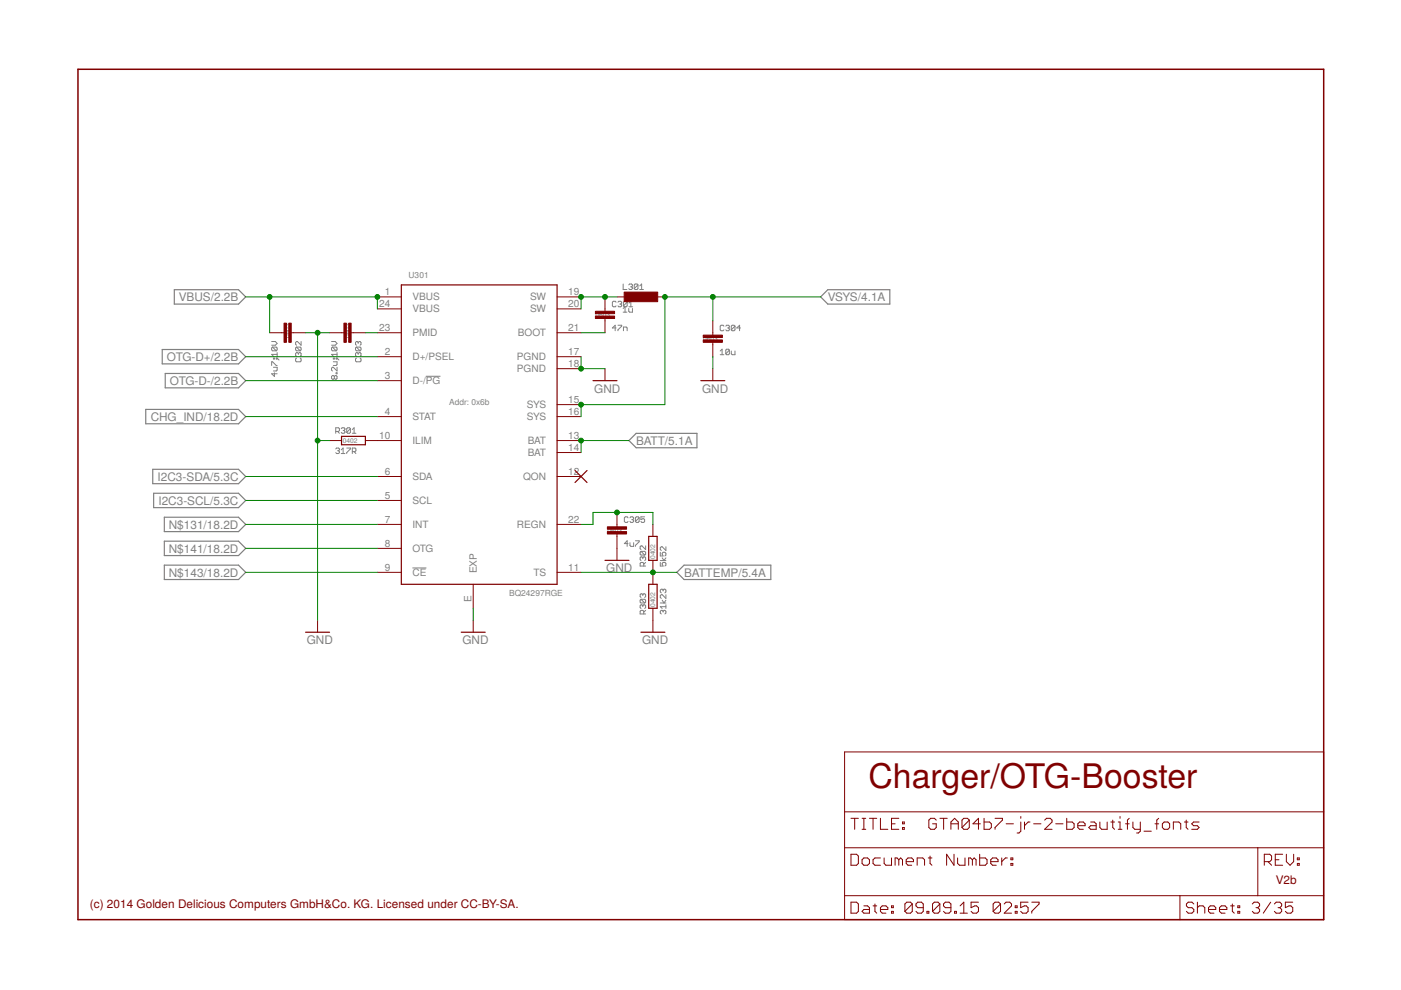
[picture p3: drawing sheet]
<svg xmlns="http://www.w3.org/2000/svg" width="297mm" height="210mm" viewBox="0 0 297 210" stroke-linecap="round" stroke-linejoin="round" font-family="sans-serif">
<g fill="none" stroke="#808080" stroke-width=".21">
<path d="M57.6 77.5v-.8h.2l.8 .8h.2M57.6 72.4h.8l.4 .4-.4 .4h-.8M57.8 73.6l-.2 .2v.4l.2 .2h.8M57.8 73.6h.8l.2 .2v.4l-.2 .2M57.8 73.6l.8 .8M58 77.9h.8v.6l-.2 .2h-.6M58 75.9h.2v.2h-.2zM58.2 79v.8l-.6-.6h1.2M58.6 75.9h.2v.2h-.2zM58.8 75.1h-1.2l.4 .4M58.8 74.8v.7M58.8 75.9l.4 .4"/>
<path d="M62.9 73.6h.7l.2 .2v.4l-.2 .2M62.9 75.9l-.2 .2v.4l.2 .2h.7l.2-.2v-.4l-.2-.2M62.9 73.6l-.2 .2v.4l.2 .2h.7M62.9 73.6l.7 .8M63.3 75l-.2-.2-.4 .2v.4l.2 .1M63.3 75l.2-.2 .3 .2v.4l-.2 .1M63.3 75v.1M63.8 72.4v.8l-.7-.8-.4 .2v.4l.2 .2M70.3 72.4h.8l.4 .4-.4 .4h-.8M70.5 73.6l-.2 .2v.4l.2 .2h.8M70.5 73.6h.8l.2 .2v.4l-.2 .2M70.5 73.6l.8 .8"/>
<path d="M70.7 76.7h.8v.6l-.2 .2h-.6M70.7 75.9h.2v.2h-.2zM70.9 79.8l-.2-.2-.4 .2v.4l.2 .2 .4-.2M70.9 79.8l.2-.2 .4 .2v.4l-.2 .2-.4-.2M70.9 79.8v.4M71.3 75.9h.2v.2h-.2zM71.3 79h.2v.2h-.2zM71.5 77.9v.8l-.8-.8-.4 .2v.4l.2 .2M71.5 74.8v.7M71.5 75.9l.4 .4M71.5 75.1h-1.2l.4 .4M75.6 75.9l-.2 .2v.4l.2 .2h.7l.2-.2v-.4l-.2-.2"/>
<path d="M75.6 73.6l-.2 .2v.4l.2 .2h.7M75.6 73.6h.7l.2 .2v.4l-.2 .2M75.6 73.6l.7 .8M75.9 72.6l-.1-.2-.4 .2v.4l.2 .2M75.9 72.6l.3-.2 .3 .2v.4l-.2 .2M75.9 75l-.1-.2-.4 .2v.4l.2 .1M75.9 75l.3-.2 .3 .2v.4l-.2 .1M75.9 72.6v.2M75.9 75v.1M90.3 79.8h3.1M130.6 69.5h-.8l.6-.5v1.1M130.6 64.1l-.2-.2h-.4l-.2 .2v.8l.2 .1h.4l.2-.1"/>
<path d="M131 69h.8v.2l-.8 .7v.2M131 64.1l.2-.2h.4l.2 .2-.2 .4M131.4 64.5h.2M131.6 64.5l.2 .2-.2 .3h-.4l-.2-.1M132.1 65.4l.4-.4v1.2M132.1 66.2h.8M132.1 60.2v1.2h.8M132.2 70.1v-.8h.6l.2 .2v.6M133 64.1v.8l-.2 .1h-.4l-.2-.1M133 64.1l-.2-.2h-.4l-.2 .2v.8M133 64.1l-.8 .8M133.3 65.4v.6l.2 .2h.6v-.8"/>
<path d="M133.3 60.4l.2-.2h.4l.2 .2-.2 .4M133.3 65h.8M133.3 64.3l.5-.4v1.1M133.7 60.8h.2M133.9 60.8l.2 .2-.2 .4h-.4l-.2-.2M135.3 60.4v.8l-.2 .2h-.4l-.2-.2M135.3 60.4l-.2-.2h-.4l-.2 .2v.8M135.3 60.4l-.8 .8M135.6 60.6l.4-.4v1.2M135.6 61.4h.8M152.7 74.4l.4-.4v1.2M152.7 75.2h.8"/>
<path d="M153.5 69.2l-.2-.2h-.4l-.2 .2v.7l.2 .2h.4l.2-.2M153.9 69.2l.2-.2h.4l.1 .2-.1 .3M154.3 69.5h.2M154.5 69.5l.1 .2-.1 .4h-.4l-.2-.2M154.6 74.2v.8l-.1 .2h-.4l-.2-.2M154.6 74.2l-.1-.2h-.4l-.2 .2v.8M154.6 74.2l-.7 .8M155 74.4v.6l.2 .2h.6v-.8M155.8 69.2l-.2-.2h-.4l-.2 .2v.7M155.8 69.2v.7l-.2 .2h-.4l-.2-.2M155.8 69.2l-.8 .7M157 69.5h-.8l.6-.5v1.1"/>
<path d="M71.2 95.2l.2-.2h.4l.2 .2-.2 .4M71.2 91.5h.6l.2-.2v-.4l-.2-.2h-.6v1.2M71.6 95.6h.2M71.6 91.5l.4 .4M71.8 95.6l.2 .2-.2 .4h-.4l-.2-.2M72.3 96.2h.8M72.3 95.4l.4-.4v1.2M72.3 90.9l.2-.2h.4l.2 .2-.2 .4M72.7 91.3h.2M72.9 91.3l.2 .2-.2 .4h-.4l-.2-.2M73.5 95h.8v.2l-.8 .8v.2M74.3 90.9v.8l-.2 .2h-.4l-.2-.2"/>
<path d="M74.3 90.9l-.2-.2h-.4l-.2 .2v.8M74.3 90.9l-.8 .8M74.7 95.8h.6l.2-.2v-.4l-.2-.2h-.6v1.2M74.7 91.9h.8M74.7 91.1l.4-.4v1.2M75.1 95.8l.4 .4M133.2 115.3h-.8l.6-.6v1.1M133.2 109.8l-.2-.2h-.4l-.2 .2v.8l.2 .2h.4l.2-.2M133.6 115.1v.5l.2 .2h.5v-.7M133.6 109.8l.2-.2h.3l.2 .2-.2 .4M133.9 110.2h.2M134.1 110.2l.2 .2-.2 .4h-.3l-.2-.2"/>
<path d="M134.7 114.7h.8v.2l-.8 .7v.2M135.5 109.8v.8l-.2 .2h-.4l-.2-.2M135.5 109.8l-.2-.2h-.4l-.2 .2v.8M135.5 109.8l-.8 .8M135.9 116.9l-.2 .2v.4l.2 .2h.8M135.9 116.9h.8l.2 .2v.4l-.2 .2M135.9 116.9l.8 .8M136.3 118.3l-.2-.2-.4 .2v.4l.2 .2M136.3 118.3v.2M136.3 118.3l.2-.2 .4 .2v.4l-.2 .2M136.7 109.6h-.8v.6l.4-.2 .4 .2v.4l-.2 .2h-.4l-.2-.2M136.9 115.7v.8l-.8-.8-.4 .2v.4l.2 .2"/>
<path d="M136.9 119.3l-.4 .3M140 117.1v.8h.6l-.2-.4 .2-.4h.4l.2 .2v.4l-.2 .2M140 119.3v.7h.6l-.2-.4 .2-.3h.4l.2 .1v.4l-.2 .2M140 118.9h1.2M140.4 118.3l.4 .6 .4-.6M141.2 115.9v.8l-.8-.8-.4 .2v.4l.2 .2M87.4 120.4h3M135.9 127.1l-.2 .2v.4l.2 .1h.8M135.9 127.1h.8l.2 .2v.4l-.2 .1M135.9 127.1l.8 .7M136.3 128.4l.2-.2 .4 .2v.4l-.2 .2M136.3 126.1l-.2-.2-.4 .2v.4l.2 .2"/>
<path d="M136.3 128.4l-.2-.2-.4 .2v.4l.2 .2M136.3 126.1v.2M136.3 128.4v.2M136.3 126.1l.2-.2 .4 .2v.4l-.2 .2M136.5 130.2v-.6l-.2-.2h-.4l-.2 .2v.6h1.2M136.5 120v-.6l-.2-.1h-.4l-.2 .1v.6h1.2M136.9 129.4l-.4 .4M140 127.8h1.2M140.4 127.3l.4 .5 .4-.5M140.6 129.6l-.2-.2-.4 .2v.4l.2 .2M140.6 125.1l-.2-.2-.4 .2v.4l.2 .2M140.6 129.6l.2-.2 .4 .2v.4l-.2 .2"/>
<path d="M140.6 125.1v.2M140.6 129.6v.2M140.6 125.1l.2-.2 .4 .2v.4l-.2 .2M141.2 126.1v.8l-.8-.8-.4 .2v.4l.2 .2M141.2 128.2v.8M141.2 128.6h-1.2l.4 .4"/>
</g>
<path d="M34.4 74.1h16.2l1.5 1.5-1.5 1.6h-16.2zM35 79.2h15.6l1.5 1.5-1.5 1.5h-15.6zM37 61.4h13.6l1.5 1.5-1.5 1.6h-13.6zM174 62.9l1.5-1.5h13.2v3.1h-13.2zM30.9 86.8h19.7l1.5 1.5-1.5 1.6h-19.7zM32.4 99.5h18.2l1.5 1.5-1.5 1.6h-18.2zM133.3 93.4l1.6-1.5h12.9v3h-12.9zM32.6 104.6h18l1.5 1.5-1.5 1.5h-18zM34.8 109.7h15.8l1.5 1.5-1.5 1.5h-15.8zM34.8 114.7h15.8l1.5 1.6-1.5 1.5h-15.8zM34.8 119.8h15.8l1.5 1.5-1.5 1.6h-15.8zM143.5 121.3l1.5-1.5h18.4v3.1h-18.4z" fill="none" stroke="#808080" stroke-width=".25"/>
<path d="M16.5 14.7h264.1v180.3h-264.1z" fill="none" stroke="#800000" stroke-width=".32"/>
<g fill="none" stroke="#800000" stroke-width=".21">
<path d="M57.2 70.5h3M61.7 70.5h3.1M69.9 70.5h3M74.4 70.5h3.1M80 62.9h5.1M80 70.5h5.1M80 75.6h5.1M80 65.5h5.1M118.1 62.9h5.1M118.1 70.5h5.1M118.1 75.6h5.1M118.1 65.5h5.1"/>
<path d="M118.1 78.2h5.1M128.3 62.9v3.1M128.3 67.5v3M128.3 78.2v2.5M130.8 62.9h2.5M138.4 62.9h2.6M151.1 68v3.1M151.1 72.6v3M151.1 78.2v2.5M69.9 93.4h2.5M77.5 93.4h7.6M80 80.7h5.1"/>
<path d="M80 88.3h5.1M118.1 93.4h5.1M118.1 85.8h5.1M118.1 88.3h5.1M118.1 95.9h5.1M80 101h5.1M80 106.1h5.1M80 111.2h5.1M80 116.3h5.1M118.1 101h5.1M118.1 111.2h5.1M130.8 108.6v3.1"/>
<path d="M130.8 113.2v5.6M138.4 111.2v2.5M138.4 118.8v5.1M67.3 131.5v2.5M80 121.3h5.1M100.3 123.9v5.1M100.3 131.5v2.5M118.1 121.3h5.1M138.4 129v5M179.1 159.4h101.5v35.6h-101.5zM179.1 179.7h101.5M179.1 172.1h101.5"/>
<path d="M180.4 173.5h1.6M181.2 173.5v2.3M182.8 173.5h.8M182.8 175.8h.8M183.2 173.5v2.3M184.3 173.5h1.6M185.1 173.5v2.3M186.7 173.5v2.3h1.5M189 174.7h.8M190.6 173.5h-1.6v2.3h1.6M191.3 175.5h.4v.3h-.4zM191.3 174.3h.4v.4h-.4z"/>
<path d="M198.5 173.9l-.4-.4h-.8l-.4 .4v1.6l.4 .3h.8l.4-.3v-.8h-.8M199.3 173.5h1.5M200.1 173.5v2.3M201.6 175.8v-1.5l.8-.8 .8 .8v1.5M201.6 174.7h1.6M205.5 173.9l-.4-.4h-.8l-.3 .4v1.6M205.5 173.9v1.6l-.4 .3h-.8l-.3-.3M205.5 173.9l-1.5 1.6M207.9 174.7h-1.6l1.2-1.2v2.3M208.6 173.5v2.3h1.2l.4-.3v-.8l-.4-.4h-1.2M211 173.5h1.5v.4l-1.5 1.6v.3M213.3 174.7h1.6"/>
<path d="M216.4 173.1v.4M216.4 174.3v1.9l-.4 .4h-.4M217.2 174.3v1.5M218.4 174.3h-.4l-.8 .8M219.2 174.7h1.5M221.5 173.9l.4-.4h.8l.4 .4v.4l-1.6 1.5h1.6M223.8 174.7h1.6M226.2 173.5v2.3h1.1l.4-.3v-.8l-.4-.4h-1.1M228.5 175.1h1.6v-.4l-.4-.4h-.8l-.4 .4v.8l.4 .3h.8M231.2 174.3h.8l.4 .4v1.1h-1.2l-.4-.3 .4-.4h1.2M233.2 174.3v1.2l.4 .3h1.1v-1.5M235.5 174.3h.8"/>
<path d="M235.9 173.9v1.6l.4 .3M237.1 175.8h.8M237.1 174.3h.4v1.5M237.5 173.1v.4M238.6 174.7h.8M239.4 173.5l-.4 .4v1.9M240.2 174.3v1.2l.4 .3h1.2M241.8 174.3v1.9l-.4 .4h-.4M242.5 176.2h1.6M244.9 174.7h.8M245.7 173.5l-.4 .4v1.9M246.4 174.7l.4-.4h.8l.4 .4v.8l-.4 .3h-.8l-.4-.3z"/>
<path d="M248.8 175.8v-1.5h1.1l.4 .4v1.1M251.1 174.3h.8M251.5 173.9v1.6l.4 .3M254.2 174.3h-1.1l-.4 .4 .4 .4h.8l.3 .4-.3 .3h-1.2M266.7 179.7v10.2M179.1 189.9h101.5M180.4 181.1h1.2l.4 .4v1.6l-.4 .4h-1.2zM180.4 191.3h1.2l.4 .4v1.5l-.4 .4h-1.2zM182.8 182.3l.4-.4h.7l.4 .4v.8l-.4 .4h-.7l-.4-.4zM183.2 192.1h.7l.4 .3v1.2h-1.1l-.4-.4 .4-.4h1.1M185.1 192.1h.8M185.5 191.7v1.5l.4 .4"/>
<path d="M186.7 192.8h1.5v-.4l-.4-.3h-.8l-.3 .3v.8l.3 .4h.8M186.7 181.9h-1.2l-.4 .4v.8l.4 .4h1.2M187.5 181.9v1.2l.3 .4h1.2v-1.6M189 193.2h.4v.4h-.4zM189 192.1h.4v.3h-.4zM190.6 182.3l-.4-.4h-.4v1.6M190.6 182.3l.4-.4 .3 .4v1.2M190.6 182.3v1.2M192.1 182.7h1.6v-.4l-.4-.4h-.8l-.4 .4v.8l.4 .4h.8M193.4 191.7v1.5l-.4 .4h-.7l-.4-.4M193.4 191.7l-.4-.4h-.7l-.4 .4v1.5M193.4 191.7l-1.5 1.5"/>
<path d="M194.5 183.5v-1.6h1.1l.4 .4v1.2M195.7 192.4h-1.1l-.4-.3v-.4l.4-.4h.8l.3 .4v1.5l-.3 .4h-.8l-.4-.4M196.5 193.2h.4v.4h-.4zM196.8 181.9h.8M197.2 181.5v1.6l.4 .4M199.3 191.7v1.5l-.4 .4h-.8l-.4-.4M199.3 191.7l-.4-.4h-.8l-.4 .4v1.5M199.3 191.7l-1.6 1.5M201.6 192.4h-1.2l-.4-.3v-.4l.4-.4h.8l.4 .4v1.5l-.4 .4h-.8l-.4-.4M202.3 181.1v2.4l-1.6-2.4v2.4M202.4 193.2h.4v.4h-.4zM203 181.9v1.2l.4 .4h1.2v-1.6"/>
<path d="M203.6 193.6h1.5M203.6 192.1l.7-.8v2.3M206.2 182.3l-.4-.4h-.4v1.6M206.2 182.3v1.2M206.2 182.3l.3-.4 .4 .4v1.2M207.5 191.3h-1.6v1.1l.8-.3h.4l.4 .3v.8l-.4 .4h-.8l-.4-.4M207.7 181.1v2.4h1.2l.4-.4v-.8l-.4-.4h-1.2M210.1 182.7h1.5v-.4l-.4-.4h-.8l-.3 .4v.8l.3 .4h.8M212.1 191.7v1.5l-.4 .4h-.7l-.4-.4M212.1 191.7l-.4-.4h-.7l-.4 .4v1.5M212.1 191.7l-1.5 1.5M212.4 181.9v1.6"/>
<path d="M212.9 191.7l.4-.4h.8l.4 .4v.4l-1.6 1.5h1.6M213.6 181.9h-.4l-.8 .8M214.3 183.1h.4v.4h-.4zM214.3 181.9h.4v.4h-.4zM215.2 193.2h.4v.4h-.4zM215.2 192.1h.4v.3h-.4zM218 191.3h-1.6v1.1l.8-.3h.4l.4 .3v.8l-.4 .4h-.8l-.4-.4M218.8 191.3h1.5v.4l-1.5 1.5v.4M250.2 189.9v5.1M253.1 191.7l-.4-.4h-.8l-.4 .4v.4l.4 .3h.8l.4 .4v.4l-.4 .4h-.8l-.4-.4M253.9 192.4l.4-.3h.8l.3 .3v1.2M253.9 191.3v2.3"/>
<path d="M256.2 192.8h1.6v-.4l-.4-.3h-.8l-.4 .3v.8l.4 .4h.8M258.6 192.8h1.5v-.4l-.4-.3h-.7l-.4 .3v.8l.4 .4h.7M260.9 192.1h.8M261.3 191.7v1.5l.4 .4M262.4 193.2h.4v.4h-.4zM262.4 192.1h.4v.3h-.4zM265.5 191.7l.4-.4h.8l.4 .4v.4l-.4 .3M266.3 192.4h.4M266.7 192.4l.4 .4v.4l-.4 .4h-.8l-.4-.4M268.1 182.7h1.1l.4-.4v-.8l-.4-.4h-1.1v2.4M268.8 182.7l.8 .8M269.4 191.3l-1.6 2.3"/>
<path d="M270.2 191.7l.4-.4h.8l.3 .4v.4l-.3 .3M270.4 182.3h.8M271 192.4h.4M271.4 192.4l.3 .4v.4l-.3 .4h-.8l-.4-.4M271.9 181.1h-1.5v2.4h1.5M272.7 181.1v1.6l.8 .8 .8-.8v-1.6M274.1 191.3h-1.6v1.1l.8-.3h.4l.4 .3v.8l-.4 .4h-.8l-.4-.4M275.1 183.1h.4v.4h-.4zM275.1 181.9h.4v.4h-.4z"/>
</g>
<path d="M85.1 60.4h33v63.5h-33zM72.4 92.5h5.1v1.8h-5.1zM121.9 99.8l2.6 2.5M124.5 99.8l-2.6 2.5M125.7 80.7h5.1M148.6 80.7h5.1M128.3 118.8h5M137.5 113.7h1.8v5.1h-1.8zM64.8 134h5.1M97.8 134h5.1M135.9 134h5.1M137.5 123.9h1.8v5.1h-1.8z" fill="none" stroke="#800000" stroke-width=".25"/>
<g fill="#800000" stroke="#800000" stroke-width=".21">
<path d="M72.9 68.5h.5v4.1h-.5z"/>
<path d="M73.9 68.5h.5v4.1h-.5z"/>
<path d="M128.8 112.7h4v.5h-4z"/>
<path d="M128.8 111.7h4v.5h-4z"/>
<path d="M126.2 67h4.1v.5h-4.1z"/>
<path d="M126.2 66h4.1v.5h-4.1z"/>
<path d="M132.3 61.9h7.1v2.1h-7.1z"/>
<path d="M60.2 68.5h.5v4.1h-.5z"/>
<path d="M61.2 68.5h.5v4.1h-.5z"/>
<path d="M149.1 72.1h4.1v.5h-4.1z"/>
<path d="M149.1 71.1h4.1v.5h-4.1z"/>
</g>
<g fill="none" stroke="#008000" stroke-width=".21">
<path d="M52.1 62.9h27.9v2.6M52.1 75.6h27.9M57.2 62.9v7.6M64.8 70.5h5.1M67.3 70.5v61M77.5 70.5h2.5M123.2 70.5h5.1M123.2 75.6v2.6h5.1M130.8 62.9h-7.6v2.6M151.1 62.9v5.1M151.1 75.6v2.6M174 62.9h-33v22.9h-17.8v2.5"/>
<path d="M52.1 80.7h27.9M52.1 88.3h27.9M67.3 93.4h2.6M133.3 93.4h-10.1v2.5M52.1 111.2h27.9M52.1 116.3h27.9M52.1 101h27.9M52.1 106.1h27.9M123.2 111.2h2.5v-2.6h12.7v2.6M52.1 121.3h27.9M100.3 129v2.5M123.2 121.3h20.3"/>
</g>
<g fill="#008000" stroke="#008000" stroke-width=".21">
<circle cx="67.3" cy="70.5" r=".51"/>
<circle cx="67.3" cy="93.4" r=".51"/>
<circle cx="123.2" cy="78.2" r=".51"/>
<circle cx="80" cy="62.9" r=".51"/>
<circle cx="57.2" cy="62.9" r=".51"/>
<circle cx="123.2" cy="62.9" r=".51"/>
<circle cx="128.3" cy="62.9" r=".51"/>
<circle cx="123.2" cy="93.4" r=".51"/>
<circle cx="130.8" cy="108.6" r=".51"/>
<circle cx="138.4" cy="121.3" r=".51"/>
<circle cx="123.2" cy="85.8" r=".51"/>
<circle cx="151.1" cy="62.9" r=".51"/>
<circle cx="141" cy="62.9" r=".51"/>
</g>
<text font-size="7.2" fill="#800000" x="184.1" y="167.1">Charger/OTG-Booster</text>
<g font-size="2.5" fill="#808080">
<text x="37.9" y="63.8">VBUS/2.2B</text>
<text x="175.5" y="63.8">VSYS/4.1A</text>
<text x="35.4" y="76.5">OTG-D+/2.2B</text>
<text x="36" y="81.6">OTG-D-/2.2B</text>
<text x="126" y="83.3">GND</text>
<text x="148.8" y="83.3">GND</text>
<text x="32" y="89.2">CHG_IND/18.2D</text>
<text x="134.9" y="94.3">BATT/5.1A</text>
<text x="33.4" y="101.9">I2C3-SDA/5.3C</text>
<text x="33.6" y="107">I2C3-SCL/5.3C</text>
<text x="35.8" y="112.1">N$131/18.2D</text>
<text x="35.8" y="117.2">N$141/18.2D</text>
<text x="35.8" y="122.2">N$143/18.2D</text>
<text x="128.5" y="121.3">GND</text>
<text x="145" y="122.2">BATTEMP/5.4A</text>
<text x="65" y="136.6">GND</text>
<text x="98.1" y="136.6">GND</text>
<text x="136.1" y="136.6">GND</text>
</g>
<g font-size="2.5" fill="#800000">
<text x="270.5" y="187.4">V2b</text>
<text x="19.1" y="192.4">(c) 2014 Golden Delicious Computers GmbH&amp;Co. KG. Licensed under CC-BY-SA.</text>
</g>
<g font-size="2.1" fill="#808080">
<text x="80.4" y="65.1">24</text>
<text x="81.6" y="62.6">1</text>
<text x="87.4" y="63.7">VBUS</text>
<text x="112.4" y="63.7">SW</text>
<text x="120.4" y="62.6">19</text>
<text x="120.4" y="65.1">20</text>
<text x="80.4" y="70.2">23</text>
<text x="87.4" y="71.3">PMID</text>
<text x="87.4" y="66.2">VBUS</text>
<text x="109.8" y="71.3">BOOT</text>
<text x="112.4" y="66.2">SW</text>
<text x="120.4" y="70.2">21</text>
<text x="81.6" y="75.3">2</text>
<text x="87.4" y="76.4">D+/PSEL</text>
<text x="109.6" y="76.4">PGND</text>
<text x="120.4" y="75.3">17</text>
<text x="120.4" y="77.8">18</text>
<text x="81.6" y="80.4">3</text>
<text x="87.4" y="81.5">D-/PG</text>
<text x="109.6" y="78.9">PGND</text>
<text x="81.6" y="88">4</text>
<text x="87.4" y="89.1">STAT</text>
<text x="111.7" y="86.6">SYS</text>
<text x="111.7" y="89.1">SYS</text>
<text x="120.4" y="85.4">15</text>
<text x="120.4" y="88">16</text>
<text x="80.4" y="93.1">10</text>
<text x="87.4" y="94.2">ILIM</text>
<text x="111.9" y="94.2">BAT</text>
<text x="120.4" y="93.1">13</text>
<text x="120.4" y="95.6">14</text>
<text x="81.6" y="100.7">6</text>
<text x="87.4" y="101.8">SDA</text>
<text x="110.9" y="101.8">QON</text>
<text x="111.9" y="96.7">BAT</text>
<text x="120.4" y="100.7">12</text>
<text x="81.6" y="105.8">5</text>
<text x="87.4" y="106.9">SCL</text>
<text x="81.6" y="110.8">7</text>
<text x="87.4" y="112">INT</text>
<text x="109.6" y="112">REGN</text>
<text x="120.4" y="110.8">22</text>
<text x="81.6" y="115.9">8</text>
<text x="87.4" y="117">OTG</text>
<text x="81.6" y="121">9</text>
<text x="87.4" y="122.1">CE</text>
<text x="101.1" y="121.5" transform="rotate(-90 101.1 121.5)">EXP</text>
<text x="113.1" y="122.1">TS</text>
<text x="120.4" y="121">11</text>
<text x="100" y="127.6" transform="rotate(-90 100 127.6)">E</text>
</g>
<g font-size="1.8" fill="#808080">
<text x="86.6" y="58.9">U301</text>
<text x="95.3" y="85.8">Addr: 0x6b</text>
<text x="108" y="126.4">BQ24297RGE</text>
</g>
<g font-size="1.4" fill="#808080">
<text x="61.5" y="71.7" transform="rotate(-90 61.5 71.7)">0603</text>
<text x="74.2" y="71.7" transform="rotate(-90 74.2 71.7)">0603</text>
<text x="126.2" y="67.3">0603</text>
<text x="149.1" y="72.3">0603</text>
<text x="72.7" y="93.9">0402</text>
<text x="128.8" y="113">0603</text>
<text x="138.9" y="118.6" transform="rotate(-90 138.9 118.6)">0402</text>
<text x="138.9" y="128.7" transform="rotate(-90 138.9 128.7)">0402</text>
</g>
</svg>
